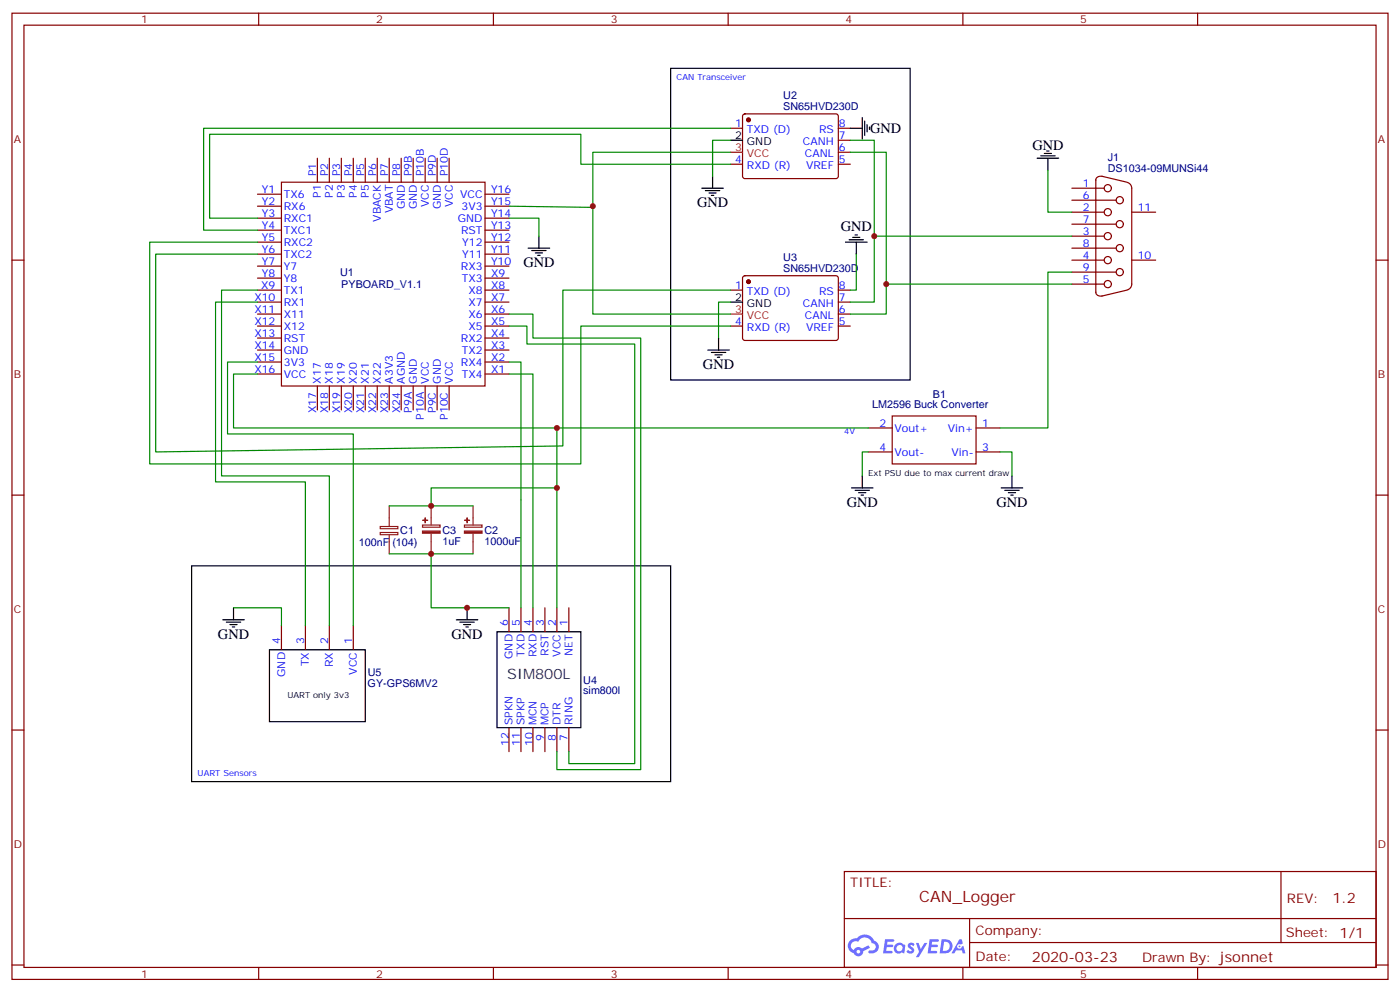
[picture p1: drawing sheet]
<svg xmlns="http://www.w3.org/2000/svg" width="412mm" height="292mm" viewBox="0 0 412 292" stroke-linecap="round" stroke-linejoin="round" font-family="sans-serif">
<path d="M197.6 20.1h70.5v91.7h-70.5zM56.4 166.5h141.2v63.5h-141.2z" fill="none" stroke="#000" stroke-width=".35"/>
<g fill="none" stroke="#870000" stroke-width=".35">
<path d="M3.5 3.9h405.4v284.3h-405.4zM7.1 7.4h398.2v277.3h-398.2zM76.2 3.9v3.5M145.3 3.9v3.5M214.5 3.9v3.5M283.6 3.9v3.5M352.8 3.9v3.5M3.5 76.6h3.6M405.3 76.6h3.6M3.5 145.7h3.6M405.3 145.7h3.6M3.5 214.8h3.6"/>
<path d="M405.3 214.8h3.6M248.7 256.5h156.6v28.2h-156.6zM377.3 256.5v20.9M248.7 270.3h156.5M285.6 277.4h119.6M285.6 270.3v14.1M3.5 284h3.6M76.2 284.7v3.5M145.3 284.7v3.5M214.5 284.7v3.5M283.6 284.7v3.5M352.8 284.7v3.5"/>
<path d="M405.3 284h3.6"/>
</g>
<g fill="#5487ff">
<path d="M267.7 277.6a1.22 1.22 0 0 1 1.7 .3l-.4 .6a.47 .47 0 0 0-.3-.4 .47 .47 0 0 0-.5 .2l.1 .2a1.14 1.14 0 0 1 .8 1.8 1.14 1.14 0 0 1-1.9-.1l-.2-.1 .5-.6 .7 .4a.29 .29 0 0 0 .3-.2 .29 .29 0 0 0-.2-.3 1.04 1.04 0 0 1-.6-1.8z"/>
<path d="M260.7 276.4h2.4l.3 .2-.2 .5h-1.8l-.1 .9h1.5l.3 .4-.3 .3h-1.6l-.2 1.1 1.7 .1 .2 .3-.2 .3-2.6 .1z"/>
<path d="M273.8 276.4h2.4l.3 .2-.1 .5h-1.8l-.2 .9h1.6l.3 .4-.4 .3h-1.6l-.1 1.1 1.7 .1 .2 .3-.2 .3h-2.6z"/>
<path d="M282.6 276.4h.7l.3 1.3-.6 .3a.69 .69 0 0 0-1 .2 .69 .69 0 0 0 .4 1 .69 .69 0 0 0 .9-.6l.5-.3 .6 2.2h-.8l-.2-.8h-1.8l-.5 .8h-.8z"/>
<path d="M269.8 277.5h.8l.6 1.8 1.1-1.8h.9l-2.6 4.2h-.8l.9-1.6z"/>
<path d="M277.4 276.4l-.6 4.2h1.3a2.11 2.11 0 0 0 2.5-2.2 2.11 2.11 0 0 0-2.5-2zM278.1 277.1a1.39 1.39 0 0 1 1.7 1.5 1.39 1.39 0 0 1-1.8 1.2h-.3z"/>
<path d="M263.7 278a1.54 1.54 0 0 0-.1 2.2 1.54 1.54 0 0 0 2.2 .1l.6 .3 .3-2.3-.2-.3h-.4a1.49 1.49 0 0 0-2.4 0zM264 279a.94 .94 0 0 1 1.8 0 .94 .94 0 0 1-1.8 0z"/>
<path d="M250.4 276.8a2.18 2.18 0 0 0 1.1 3.7 1.44 1.44 0 0 0 1.6 .9 1.44 1.44 0 0 0 1.2-1.5l2-1-.5-.7-1.9 1a1.47 1.47 0 0 0-2.4 .4 1.39 1.39 0 0 1-.7-1.9 1.39 1.39 0 0 1 2-.5 2.12 2.12 0 0 1 2.2-1.3 2.12 2.12 0 0 1 1.9 1.7 1.14 1.14 0 0 1 1.1 1.4 1.14 1.14 0 0 1-1.7 .7 .43 .43 0 0 0-.5 .4 .43 .43 0 0 0 .4 .5 1.98 1.98 0 0 0 2.5-1.3 1.98 1.98 0 0 0-1.2-2.5 3.1 3.1 0 0 0-5.3-.7l-.9 .1zM252.3 280.1a.55 .55 0 0 1 1.1 0 .55 .55 0 0 1-1.1 0z"/>
<circle cx="282.6" cy="278.5" r=".26"/>
</g>
<g fill="none" stroke="#870000" stroke-width=".35">
<path d="M215.2 37.7h3.5M219 33.7l.4-.2 27.1 .1 .4 .6v17.9l-.7 .5-27-.1-.5-.6v-17.7zM246.9 37.7h3.6M75.8 57.2h7.1M82.9 53.6h60v60h-60zM93.5 46.6v7M97 46.6v7M100.5 46.6v7M104.1 46.6v7M107.6 46.6v7M111.1 46.6v7M114.7 46.6v7"/>
<path d="M118.2 46.6v7M121.7 46.6v7M125.2 46.6v7M128.8 46.6v7M132.3 46.6v7M142.9 57.2h7M215.2 48.3h3.5M246.9 48.3h3.6M246.9 44.8h3.6M246.9 41.3h3.6M315.7 55.4h9.6M315.7 58.9h13.1"/>
<path d="M322.8 52.9v33.2M324.6 51.9l7.4 1.7M324.7 51.9a1.32 1.32 0 0 0-1.9 1.1M332.1 53.7a1.77 1.77 0 0 1 1.3 1.7v28.2a1.76 1.76 0 0 1-1.3 1.7M75.8 60.7h7.1M75.8 64.2h7.1M75.8 67.7h7.1M75.8 71.3h7.1M75.8 74.8h7.1M75.8 78.3h7.1M142.9 60.7h7M142.9 64.2h7"/>
<path d="M142.9 67.7h7M142.9 71.3h7M142.9 74.8h7M142.9 78.3h7M315.7 62.4h9.6M315.7 69.5h9.6M315.7 76.6h9.6M315.7 66h13.1M315.7 73h13.1M333.4 62.4h7M333.4 76.6h7M75.8 81.8h7.1"/>
<path d="M75.8 85.4h7.1M75.8 88.9h7.1M75.8 92.4h7.1M75.8 96h7.1M75.8 99.5h7.1M142.9 81.8h7M142.9 85.4h7M142.9 88.9h7M142.9 92.4h7M142.9 96h7M142.9 99.5h7M215.2 85.4h3.5"/>
<path d="M215.2 96h3.5M219 81.3l.4-.2 27.1 .1 .4 .6v18l-.7 .4-27-.1-.5-.6v-17.7zM246.9 85.4h3.6M246.9 88.9h3.6M246.9 92.4h3.6M246.9 96h3.6M315.7 83.6h9.6M315.7 80.1h13.1M322.8 86a1.4 1.4 0 0 0 1.9 1.1M332 85.4l-7.4 1.7M75.8 103h7.1M75.8 106.5h7.1"/>
<path d="M75.8 110.1h7.1M93.5 113.6v7M97 113.6v7M100.5 113.6v7M104.1 113.6v7M107.6 113.6v7M111.1 113.6v7M114.7 113.6v7M118.2 113.6v7M121.7 113.6v7M125.2 113.6v7M128.8 113.6v7"/>
<path d="M132.3 113.6v7M142.9 103h7M142.9 106.5h7M142.9 110.1h7M255.8 125.9h7M255.8 133h7M262.8 122.4h24.7v14.1h-24.7zM287.5 125.9h7.1M287.5 133h7.1M149.9 178.9v7M153.5 178.9v7M157 178.9v7"/>
<path d="M160.5 178.9v7M164 178.9v7M167.6 178.9v7M82.9 184.1v7.1M90 184.1v7.1M97 184.1v7.1M104.1 184.1v7.1M149.9 214.1v7.1M153.5 214.1v7.1M157 214.1v7.1M160.5 214.1v7.1M164 214.1v7.1"/>
<path d="M167.6 214.1v7.1"/>
<circle cx="326.3" cy="55.4" r="1.06"/>
<circle cx="329.8" cy="58.9" r="1.06"/>
<circle cx="326.3" cy="62.4" r="1.06"/>
<circle cx="326.3" cy="76.6" r="1.06"/>
<circle cx="326.3" cy="69.5" r="1.06"/>
<circle cx="329.8" cy="66" r="1.06"/>
<circle cx="329.8" cy="73" r="1.06"/>
<circle cx="326.3" cy="83.6" r="1.06"/>
<circle cx="329.8" cy="80.1" r="1.06"/>
</g>
<g fill="none" stroke="#000" stroke-width=".35">
<path d="M250.5 37.7h3.5M254 34.6v6.3M254.7 35.6v4.3M255.4 36.7v2.1M256.1 37.4v.7M206.7 55.4h6.4M207.8 56.1h4.2M208.8 56.8h2.2M209.5 57.5h.8M209.9 51.9v3.5M215.2 41.3h3.5M305.5 46.6h6.4"/>
<path d="M306.6 45.9h4.2M307.6 45.2h2.1M308.3 44.4h.7M308.7 46.6v3.5M155.6 73h6.3M156.6 73.7h4.3M157.7 74.4h2.1M158.4 75.1h.7M158.7 69.5v3.5M249.1 71.3h6.3M250.1 70.6h4.3M251.2 69.8h2.1"/>
<path d="M251.9 69.1h.7M252.2 71.3v3.5M211.7 99.5v3.5M215.2 88.9h3.5M208.5 103h6.3M209.5 103.7h4.3M210.6 104.4h2.1M211.3 105.1h.7M250.8 143.6h6.4M251.9 144.3h4.2M252.9 145h2.2M253.6 145.7h.8"/>
<path d="M254 140.1v3.5M294.9 143.6h6.4M296 144.3h4.2M297 145h2.2M297.7 145.7h.7M298.1 140.1v3.5M68.8 178.9v3.5M137.6 178.9v3.5M65.6 182.4h6.4M66.7 183.1h4.2M67.7 183.8h2.1M68.4 184.5h.7"/>
<path d="M79.4 191.2h28.2v21.2h-28.2zM134.4 182.4h6.4M135.5 183.1h4.2M136.5 183.8h2.1M137.2 184.5h.7M146.4 185.9h24.7v28.2h-24.7z"/>
</g>
<g fill="#870000" stroke="#870000" stroke-width=".35">
<circle cx="220.5" cy="35.3" r=".53"/>
<circle cx="220.5" cy="82.9" r=".53"/>
</g>
<path d="M215.2 44.8h3.5M215.2 92.4h3.5" fill="none" stroke="#f00" stroke-width=".35"/>
<path d="M112 154.9h5.2v.7h-5.2zM112 156.7h5.2v.6h-5.2zM114.7 148.9v6M114.7 157.3v5.7M124.5 154.5h5.1v.7h-5.1zM127 148.9v5.6M127 157v6M136.8 154.5h5.2v.7h-5.2zM139.3 148.9v5.6M139.3 157v6" fill="none" stroke="#8c2424" stroke-width=".35"/>
<g fill="#8c2424" stroke="#8c2424" stroke-width=".35">
<path d="M124.5 156.3h5.1v.6h-5.1z"/>
<path d="M124.5 153.1h1.4z"/>
<path d="M125.2 152.4l.1 1.4z"/>
<path d="M136.8 156.3h5.2v.6h-5.2z"/>
<path d="M136.9 153.1h1.4z"/>
<path d="M137.6 152.4v1.4z"/>
</g>
<g fill="none" stroke="#008700" stroke-width=".35">
<path d="M215.2 37.7h-155.2v30h15.8M215.2 48.3h-44.1v-8.8h-109.4v24.7h14.1M215.2 41.3h-5.3v10.6M215.2 44.8h-40.6v16.2l-24.7-.3M250.5 41.3h7v28.2h58.2M250.5 44.8h10.6v38.8h54.6M308.7 50.1v12.3h7M75.8 74.8h-29.9v58.2l119.9-1.8v-45.8h49.4M75.8 71.3h-31.7v65.2h127v-40.5h44.1M149.9 64.2h8.8v5.3M174.6 60.7v31.7h40.6M252.2 74.8v10.6h-1.7"/>
<path d="M257.5 69.5v19.4h-7M75.8 88.9h-12.3v52.9h26.5v42.3M75.8 85.4h-10.5v54.7h31.7v44M149.9 96h5.3v5.2h31.8v123.5h-19.4v-3.5M149.9 92.4h7.1v7.1h31.7v127h-24.7v-5.3M215.2 88.9h-3.5v10.6M261.1 83.6v8.8h-10.6M315.7 80.1h-7v45.8h-14.1M75.8 110.1h-7v15.8h187M75.8 106.5h-8.8v21.2h37.1v56.4M149.9 110.1h7.1v68.8M149.9 106.5h3.6v72.4"/>
<path d="M164 125.9v53M255.8 133h-1.8v7.1M294.6 133h3.5v7.1M114.7 148.9h24.6M164 143.6h-37v5.3M68.8 178.9h14.1v5.2M114.7 163h24.6M127 163v15.9h22.9"/>
</g>
<g fill="#c00">
<circle cx="164" cy="143.6" r=".88"/>
<circle cx="127" cy="163" r=".88"/>
<circle cx="261.1" cy="83.6" r=".88"/>
<circle cx="257.5" cy="69.5" r=".88"/>
<circle cx="174.6" cy="60.7" r=".88"/>
<circle cx="164" cy="125.9" r=".88"/>
<circle cx="127" cy="148.9" r=".88"/>
<circle cx="137.6" cy="178.9" r=".88"/>
</g>
<text font-size="4.6" fill="#800" x="270.8" y="265.5">CAN_Logger</text>
<g font-size="4.2">
<text x="256.3" y="39.2">GND</text>
<text x="304.1" y="44.1">GND</text>
<text x="205.3" y="61">GND</text>
<text x="247.7" y="68.1">GND</text>
<text x="154.2" y="78.7">GND</text>
<text x="207.1" y="108.7">GND</text>
<text x="249.4" y="149.2">GND</text>
<text x="293.5" y="149.2">GND</text>
<text x="64.2" y="188">GND</text>
<text x="133" y="188">GND</text>
</g>
<text font-size="4.2" fill="#333" x="149.4" y="199.9">SIM800L</text>
<g font-size="4.2" fill="#800">
<text x="392.5" y="265.7">1.2</text>
<text x="304" y="283.1">2020-03-23</text>
</g>
<g font-size="3.9" fill="#800">
<text x="250.5" y="261.1">TITLE:</text>
<text x="379.1" y="265.7">REV:</text>
<text x="287.4" y="275.3">Company:</text>
<text x="378.7" y="275.9">Sheet: 1/1</text>
<text x="287.4" y="282.9">Date:</text>
<text x="336.4" y="283">Drawn By: jsonnet</text>
</g>
<g font-size="3.2" fill="#800">
<text x="41.6" y="6.9">1</text>
<text x="110.8" y="6.9">2</text>
<text x="179.9" y="6.9">3</text>
<text x="249.1" y="6.9">4</text>
<text x="318.2" y="6.9">5</text>
<text x="4.1" y="42">A</text>
<text x="405.9" y="42">A</text>
<text x="4.1" y="111.1">B</text>
<text x="405.9" y="111.1">B</text>
<text x="4.1" y="180.3">C</text>
<text x="405.9" y="180.3">C</text>
<text x="4.1" y="249.4">D</text>
<text x="405.9" y="249.4">D</text>
<text x="41.6" y="287.7">1</text>
<text x="110.8" y="287.7">2</text>
<text x="179.9" y="287.7">3</text>
<text x="249.1" y="287.7">4</text>
<text x="318.2" y="287.7">5</text>
</g>
<g font-size="3.2" fill="#000080">
<text x="230.7" y="29.3">U2</text>
<text x="230.7" y="32.5">SN65HVD230D</text>
<text x="326.4" y="47.4">J1</text>
<text x="326.3" y="50.7">DS1034-09MUNSi44</text>
<text x="230.7" y="76.9">U3</text>
<text x="100.2" y="81.2">U1</text>
<text x="230.7" y="80.1">SN65HVD230D</text>
<text x="100.5" y="84.7">PYBOARD_V1.1</text>
<text x="274.8" y="117.1">B1</text>
<text x="256.9" y="120">LM2596 Buck Converter</text>
<text x="105.7" y="160.6">100nF (104)</text>
<text x="117.9" y="157.1">C1</text>
<text x="130.4" y="160.2">1uF</text>
<text x="130.4" y="157.1">C3</text>
<text x="142.7" y="160.2">1000uF</text>
<text x="142.7" y="157.1">C2</text>
<text x="108.3" y="202.2">GY-GPS6MV2</text>
<text x="108.3" y="199">U5</text>
<text x="171.8" y="201.2">U4</text>
<text x="171.8" y="204.3">sim800l</text>
</g>
<g font-size="3.2" fill="#00f">
<text x="216.5" y="37.4">1</text>
<text x="220" y="39.2">TXD (D)</text>
<text x="241.3" y="39.2">RS</text>
<text x="247.1" y="40.9">7</text>
<text x="247.1" y="37.4">8</text>
<text x="216.5" y="48">4</text>
<text x="236.5" y="42.7">CANH</text>
<text x="237.1" y="46.2">CANL</text>
<text x="247.1" y="48">5</text>
<text x="247.1" y="44.4">6</text>
<text x="93.1" y="51.9" transform="rotate(-90 93.1 51.9)">P1</text>
<text x="96.7" y="51.9" transform="rotate(-90 96.7 51.9)">P2</text>
<text x="100.2" y="51.9" transform="rotate(-90 100.2 51.9)">P3</text>
<text x="103.7" y="51.9" transform="rotate(-90 103.7 51.9)">P4</text>
<text x="107.2" y="51.9" transform="rotate(-90 107.2 51.9)">P5</text>
<text x="110.8" y="51.9" transform="rotate(-90 110.8 51.9)">P6</text>
<text x="114.3" y="51.9" transform="rotate(-90 114.3 51.9)">P7</text>
<text x="117.8" y="51.9" transform="rotate(-90 117.8 51.9)">P8</text>
<text x="121.4" y="51.9" transform="rotate(-90 121.4 51.9)">P9B</text>
<text x="124.9" y="51.9" transform="rotate(-90 124.9 51.9)">P10B</text>
<text x="128.4" y="51.9" transform="rotate(-90 128.4 51.9)">P9D</text>
<text x="131.9" y="51.9" transform="rotate(-90 131.9 51.9)">P10D</text>
<text x="220" y="49.7">RXD (R)</text>
<text x="237.4" y="49.7">VREF</text>
<text x="77.2" y="56.8">Y1</text>
<text x="83.6" y="58.2">TX6</text>
<text x="94.5" y="58.3" transform="rotate(-90 94.5 58.3)">P1</text>
<text x="98.1" y="58.3" transform="rotate(-90 98.1 58.3)">P2</text>
<text x="101.6" y="58.3" transform="rotate(-90 101.6 58.3)">P3</text>
<text x="105.1" y="58.3" transform="rotate(-90 105.1 58.3)">P4</text>
<text x="108.7" y="58.3" transform="rotate(-90 108.7 58.3)">P5</text>
<text x="135.6" y="58.2">VCC</text>
<text x="144.6" y="56.8">Y16</text>
<text x="319" y="55">1</text>
<text x="319" y="58.6">6</text>
<text x="77.2" y="60.3">Y2</text>
<text x="77.2" y="63.9">Y3</text>
<text x="83.6" y="61.7">RX6</text>
<text x="83.6" y="65.3">RXC1</text>
<text x="112.2" y="65.3" transform="rotate(-90 112.2 65.3)">VBACK</text>
<text x="115.7" y="62.8" transform="rotate(-90 115.7 62.8)">VBAT</text>
<text x="119.2" y="61.6" transform="rotate(-90 119.2 61.6)">GND</text>
<text x="122.8" y="61.6" transform="rotate(-90 122.8 61.6)">GND</text>
<text x="126.3" y="60.9" transform="rotate(-90 126.3 60.9)">VCC</text>
<text x="129.8" y="61.6" transform="rotate(-90 129.8 61.6)">GND</text>
<text x="133.3" y="60.9" transform="rotate(-90 133.3 60.9)">VCC</text>
<text x="134.9" y="65.3">GND</text>
<text x="136" y="61.7">3V3</text>
<text x="144.6" y="60.3">Y15</text>
<text x="144.6" y="63.9">Y14</text>
<text x="319" y="62.1">2</text>
<text x="319" y="65.6">7</text>
<text x="335.1" y="62.1">11</text>
<text x="77.2" y="67.4">Y4</text>
<text x="77.2" y="70.9">Y5</text>
<text x="83.6" y="68.8">TXC1</text>
<text x="135.8" y="68.8">RST</text>
<text x="144.6" y="67.4">Y13</text>
<text x="144.6" y="70.9">Y12</text>
<text x="319" y="69.1">3</text>
<text x="77.2" y="74.4">Y6</text>
<text x="77.2" y="78">Y7</text>
<text x="83.6" y="72.3">RXC2</text>
<text x="83.6" y="75.8">TXC2</text>
<text x="136.2" y="72.3">Y12</text>
<text x="136.2" y="75.8">Y11</text>
<text x="144.6" y="74.4">Y11</text>
<text x="144.6" y="78">Y10</text>
<text x="319" y="76.2">4</text>
<text x="319" y="72.7">8</text>
<text x="335.1" y="76.2">10</text>
<text x="77.2" y="81.5">Y8</text>
<text x="83.6" y="79.4">Y7</text>
<text x="83.6" y="82.9">Y8</text>
<text x="135.8" y="79.4">RX3</text>
<text x="136" y="82.9">TX3</text>
<text x="144.6" y="81.5">X9</text>
<text x="319" y="83.3">5</text>
<text x="319" y="79.7">9</text>
<text x="74.9" y="88.5">X10</text>
<text x="76.9" y="85">X9</text>
<text x="83.6" y="86.4">TX1</text>
<text x="83.6" y="90">RX1</text>
<text x="138" y="86.4">X8</text>
<text x="138" y="90">X7</text>
<text x="144.6" y="85">X8</text>
<text x="144.6" y="88.5">X7</text>
<text x="216.5" y="85">1</text>
<text x="220" y="86.8">TXD (D)</text>
<text x="241.3" y="86.8">RS</text>
<text x="247.1" y="88.5">7</text>
<text x="247.1" y="85">8</text>
<text x="74.9" y="92.1">X11</text>
<text x="74.9" y="95.6">X12</text>
<text x="83.6" y="93.5">X11</text>
<text x="138" y="93.5">X6</text>
<text x="144.6" y="92.1">X6</text>
<text x="144.6" y="95.6">X5</text>
<text x="216.5" y="95.6">4</text>
<text x="236.5" y="90.3">CANH</text>
<text x="237.1" y="93.8">CANL</text>
<text x="247.1" y="95.6">5</text>
<text x="247.1" y="92.1">6</text>
<text x="74.9" y="99.1">X13</text>
<text x="83.6" y="97">X12</text>
<text x="83.6" y="100.5">RST</text>
<text x="135.8" y="100.5">RX2</text>
<text x="138" y="97">X5</text>
<text x="144.6" y="99.1">X4</text>
<text x="220" y="97.4">RXD (R)</text>
<text x="237.4" y="97.4">VREF</text>
<text x="74.9" y="102.7">X14</text>
<text x="74.9" y="106.2">X15</text>
<text x="83.6" y="104.1">GND</text>
<text x="83.6" y="107.6">3V3</text>
<text x="135.8" y="107.6">RX4</text>
<text x="136" y="104.1">TX2</text>
<text x="144.6" y="102.7">X3</text>
<text x="144.6" y="106.2">X2</text>
<text x="74.9" y="109.7">X16</text>
<text x="83.6" y="111.1">VCC</text>
<text x="94.5" y="112.9" transform="rotate(-90 94.5 112.9)">X17</text>
<text x="98.1" y="112.9" transform="rotate(-90 98.1 112.9)">X18</text>
<text x="101.6" y="112.9" transform="rotate(-90 101.6 112.9)">X19</text>
<text x="105.1" y="112.9" transform="rotate(-90 105.1 112.9)">X20</text>
<text x="108.7" y="112.9" transform="rotate(-90 108.7 112.9)">X21</text>
<text x="112.2" y="112.9" transform="rotate(-90 112.2 112.9)">X22</text>
<text x="115.7" y="112.9" transform="rotate(-90 115.7 112.9)">A3V3</text>
<text x="119.2" y="112.9" transform="rotate(-90 119.2 112.9)">AGND</text>
<text x="122.8" y="112.9" transform="rotate(-90 122.8 112.9)">GND</text>
<text x="126.3" y="112.9" transform="rotate(-90 126.3 112.9)">VCC</text>
<text x="129.8" y="112.9" transform="rotate(-90 129.8 112.9)">GND</text>
<text x="133.3" y="112.9" transform="rotate(-90 133.3 112.9)">VCC</text>
<text x="136" y="111.1">TX4</text>
<text x="144.6" y="109.7">X1</text>
<text x="93.1" y="121.6" transform="rotate(-90 93.1 121.6)">X17</text>
<text x="96.7" y="121.6" transform="rotate(-90 96.7 121.6)">X18</text>
<text x="100.2" y="121.6" transform="rotate(-90 100.2 121.6)">X19</text>
<text x="103.7" y="121.6" transform="rotate(-90 103.7 121.6)">X20</text>
<text x="107.2" y="121.6" transform="rotate(-90 107.2 121.6)">X21</text>
<text x="110.8" y="121.6" transform="rotate(-90 110.8 121.6)">X22</text>
<text x="114.3" y="121.6" transform="rotate(-90 114.3 121.6)">X23</text>
<text x="117.8" y="121.6" transform="rotate(-90 117.8 121.6)">X24</text>
<text x="121.4" y="121.5" transform="rotate(-90 121.4 121.5)">P9A</text>
<text x="124.9" y="123.5" transform="rotate(-90 124.9 123.5)">P10A</text>
<text x="128.4" y="121.5" transform="rotate(-90 128.4 121.5)">P9C</text>
<text x="131.9" y="123.5" transform="rotate(-90 131.9 123.5)">P10C</text>
<text x="259" y="125.6">2</text>
<text x="289.3" y="125.6">1</text>
<text x="263.5" y="127">Vout+</text>
<text x="279.2" y="127">Vin+</text>
<text x="259" y="132.6">4</text>
<text x="263.5" y="134.1">Vout-</text>
<text x="280.3" y="134.1">Vin-</text>
<text x="289.3" y="132.6">3</text>
<text x="149.6" y="184.1" transform="rotate(-90 149.6 184.1)">6</text>
<text x="153.1" y="184.1" transform="rotate(-90 153.1 184.1)">5</text>
<text x="156.6" y="184.1" transform="rotate(-90 156.6 184.1)">4</text>
<text x="160.2" y="184.1" transform="rotate(-90 160.2 184.1)">3</text>
<text x="163.7" y="184.1" transform="rotate(-90 163.7 184.1)">2</text>
<text x="167.2" y="184.1" transform="rotate(-90 167.2 184.1)">1</text>
<text x="82.5" y="189.4" transform="rotate(-90 82.5 189.4)">4</text>
<text x="89.6" y="189.4" transform="rotate(-90 89.6 189.4)">3</text>
<text x="96.7" y="189.4" transform="rotate(-90 96.7 189.4)">2</text>
<text x="103.7" y="189.4" transform="rotate(-90 103.7 189.4)">1</text>
<text x="91" y="196" transform="rotate(-90 91 196)">TX</text>
<text x="98.1" y="196.3" transform="rotate(-90 98.1 196.3)">RX</text>
<text x="151" y="193.9" transform="rotate(-90 151 193.9)">GND</text>
<text x="154.5" y="193.2" transform="rotate(-90 154.5 193.2)">TXD</text>
<text x="158" y="193.4" transform="rotate(-90 158 193.4)">RXD</text>
<text x="161.6" y="193" transform="rotate(-90 161.6 193)">RST</text>
<text x="165.1" y="193.2" transform="rotate(-90 165.1 193.2)">VCC</text>
<text x="168.6" y="193" transform="rotate(-90 168.6 193)">NET</text>
<text x="84" y="199.2" transform="rotate(-90 84 199.2)">GND</text>
<text x="105.1" y="198.5" transform="rotate(-90 105.1 198.5)">VCC</text>
<text x="151" y="213.4" transform="rotate(-90 151 213.4)">SPKN</text>
<text x="154.5" y="213.4" transform="rotate(-90 154.5 213.4)">SPKP</text>
<text x="158" y="213.4" transform="rotate(-90 158 213.4)">MCN</text>
<text x="161.6" y="213.4" transform="rotate(-90 161.6 213.4)">MCP</text>
<text x="165.1" y="213.4" transform="rotate(-90 165.1 213.4)">DTR</text>
<text x="168.6" y="213.4" transform="rotate(-90 168.6 213.4)">RING</text>
<text x="149.9" y="219.6" transform="rotate(-90 149.9 219.6)">12</text>
<text x="153.1" y="219.6" transform="rotate(-90 153.1 219.6)">11</text>
<text x="157" y="219.6" transform="rotate(-90 157 219.6)">10</text>
<text x="160.2" y="217.9" transform="rotate(-90 160.2 217.9)">9</text>
<text x="163.7" y="217.9" transform="rotate(-90 163.7 217.9)">8</text>
<text x="167.2" y="217.9" transform="rotate(-90 167.2 217.9)">7</text>
</g>
<g font-size="3.2">
<text x="216.5" y="40.9">2</text>
<text x="220" y="42.7">GND</text>
<text x="216.5" y="88.5">2</text>
<text x="220" y="90.3">GND</text>
</g>
<g font-size="3.2" fill="#f00">
<text x="216.5" y="44.4">3</text>
<text x="220" y="46.2">VCC</text>
<text x="216.5" y="92.1">3</text>
<text x="220" y="93.8">VCC</text>
</g>
<g font-size="2.5" fill="#00f">
<text x="199.3" y="23.6">CAN Transceiver</text>
<text x="248.7" y="127.7">4V</text>
<text x="58.2" y="228.2">UART Sensors</text>
</g>
<g font-size="2.5">
<text x="255.8" y="140.1">Ext PSU due to max current draw</text>
<text x="84.7" y="205.3">UART only 3v3</text>
</g>
</svg>
